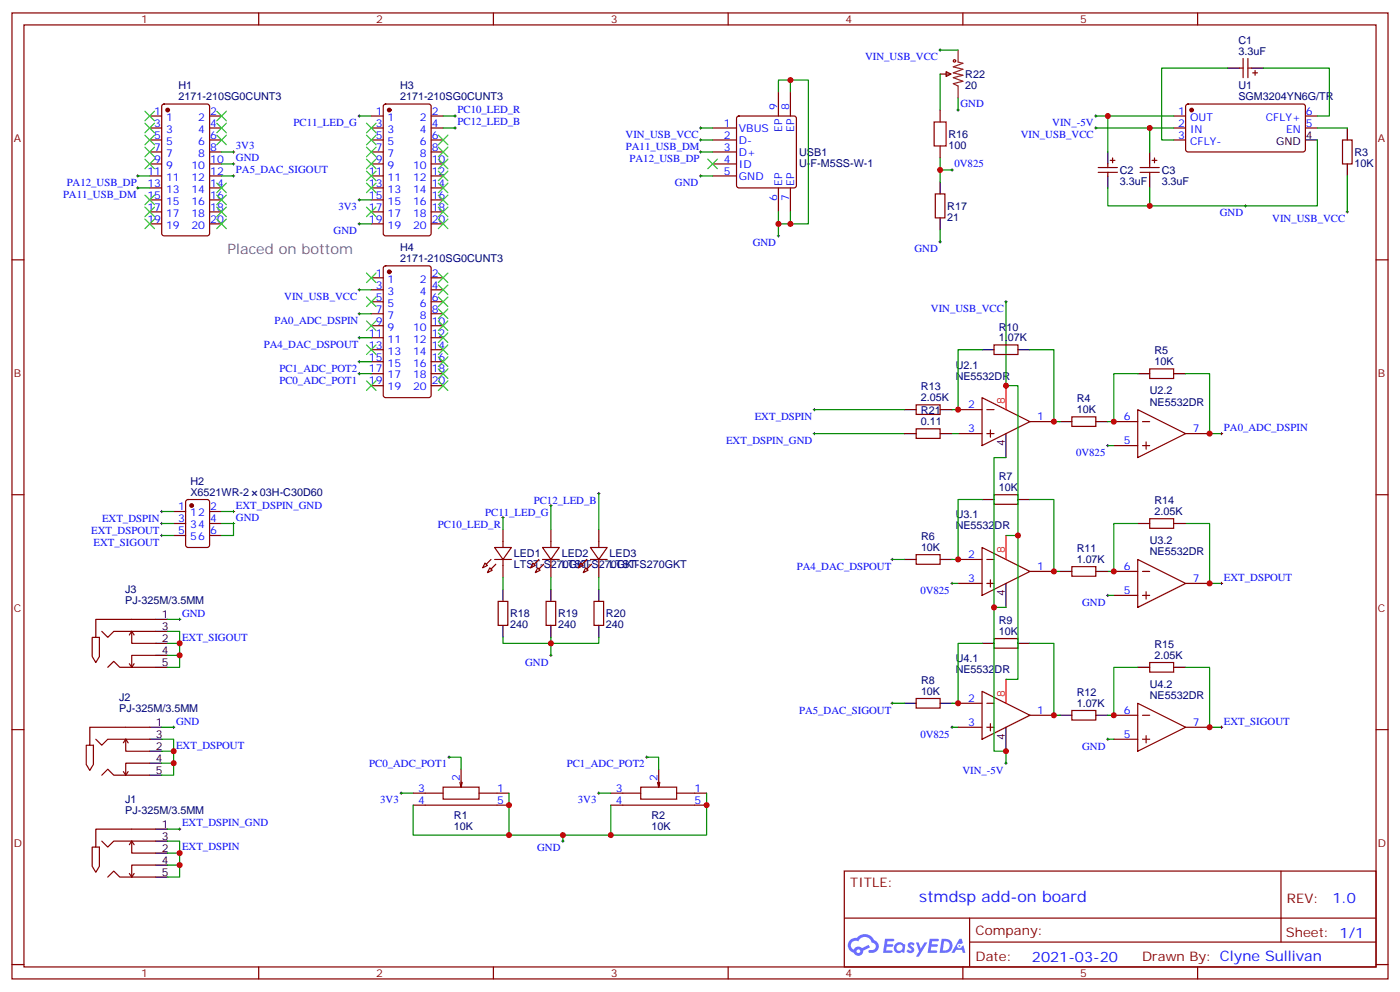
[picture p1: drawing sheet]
<svg xmlns="http://www.w3.org/2000/svg" width="412mm" height="292mm" viewBox="0 0 412 292" stroke-linecap="round" stroke-linejoin="round" font-family="sans-serif">
<g fill="none" stroke="#870000" stroke-width=".35">
<path d="M3.5 3.8h405.4v284.3h-405.4zM7.1 7.3h398.2v277.3h-398.2zM76.2 3.8v3.5M145.3 3.8v3.5M214.5 3.8v3.5M283.6 3.8v3.5M352.8 3.8v3.5M3.5 76.5h3.6M405.3 76.5h3.6M3.5 145.6h3.6M405.3 145.6h3.6M3.5 214.8h3.6"/>
<path d="M405.3 214.8h3.6M248.7 256.4h156.6v28.2h-156.6zM377.3 256.4v20.9M248.7 270.2h156.5M285.6 277.3h119.6M285.6 270.2v14.2M3.5 283.9h3.6M76.2 284.6v3.5M145.3 284.6v3.5M214.5 284.6v3.5M283.6 284.6v3.5M352.8 284.6v3.5"/>
<path d="M405.3 283.9h3.6"/>
</g>
<g fill="#5487ff">
<path d="M267.7 277.6a1.22 1.22 0 0 1 1.7 .2l-.4 .6a.47 .47 0 0 0-.3-.4 .47 .47 0 0 0-.5 .2l.1 .2a1.14 1.14 0 0 1 .8 1.8 1.14 1.14 0 0 1-1.9 0l-.2-.2 .5-.6 .7 .5a.29 .29 0 0 0 .3-.3 .29 .29 0 0 0-.2-.3 1.04 1.04 0 0 1-.6-1.7z"/>
<path d="M260.7 276.3h2.4l.3 .2-.2 .5-1.8 .1-.1 .8h1.5l.3 .4-.3 .4h-1.6l-.2 1.1h1.7l.2 .3-.2 .3-2.6 .1z"/>
<path d="M273.8 276.3h2.4l.3 .2-.1 .5-1.8 .1-.2 .8h1.6l.3 .4-.4 .4h-1.6l-.1 1.1h1.7l.2 .3-.2 .3-2.6 .1z"/>
<path d="M282.6 276.3h.7l.3 1.3-.6 .3a.69 .69 0 0 0-1 .3 .69 .69 0 0 0 .4 .9 .69 .69 0 0 0 .9-.6l.5-.2 .6 2.2h-.8l-.2-.9h-1.8l-.5 .9h-.8z"/>
<path d="M269.8 277.4h.8l.6 1.8 1.1-1.8h.9l-2.6 4.2h-.8l.9-1.5z"/>
<path d="M277.4 276.3l-.6 4.2h1.3a2.11 2.11 0 0 0 2.5-2.1 2.11 2.11 0 0 0-2.5-2.1zM278.1 277.1a1.39 1.39 0 0 1 1.7 1.4 1.39 1.39 0 0 1-1.8 1.3h-.3z"/>
<path d="M263.7 277.9a1.54 1.54 0 0 0-.1 2.2 1.54 1.54 0 0 0 2.2 .1l.6 .3 .3-2.3-.2-.3h-.4a1.49 1.49 0 0 0-2.4 0zM264 278.9a.94 .94 0 0 1 1.8 0 .94 .94 0 0 1-1.8 0z"/>
<path d="M250.4 276.7a2.18 2.18 0 0 0 1.1 3.7 1.44 1.44 0 0 0 1.6 .9 1.44 1.44 0 0 0 1.2-1.4l2-1.1-.5-.7-1.9 1a1.47 1.47 0 0 0-2.4 .4 1.39 1.39 0 0 1-.7-1.9 1.39 1.39 0 0 1 2-.5 2.12 2.12 0 0 1 2.2-1.3 2.12 2.12 0 0 1 1.9 1.7 1.14 1.14 0 0 1 1.1 1.4 1.14 1.14 0 0 1-1.7 .7 .43 .43 0 0 0-.5 .4 .43 .43 0 0 0 .4 .5 1.98 1.98 0 0 0 2.5-1.2 1.98 1.98 0 0 0-1.2-2.6 3.1 3.1 0 0 0-5.3-.6l-.9 .1zM252.3 280a.55 .55 0 0 1 1.1 0 .55 .55 0 0 1-1.1 0z"/>
<circle cx="282.6" cy="278.4" r=".26"/>
</g>
<g fill="none" stroke="#870000" stroke-width=".35">
<path d="M366.2 17.2v5.7M367.6 17.2v5.7M44.1 34.1h3.5M44.1 37.7h3.5M47.9 30.8l.4-.2h12.7l.7 .5v37.6l-.4 .7h-13l-.6-.4-.1-37.7zM61.7 34.1h3.6M61.7 37.7h3.6M109.4 34.1h3.5M109.4 37.7h3.5M113.1 30.8l.5-.2h12.7l.6 .5 .1 37.6-.5 .7h-12.9l-.7-.4v-37.7zM127 34.1h3.5M127 37.7h3.5"/>
<path d="M209.9 37.7h7.1M217.2 34.4l.5-.3h16.2l.5 .3 .2 .5v19.7l-.2 .5-.5 .2h-16.2l-.5-.2-.2-.5v-19.7zM229.3 27.1v7M232.8 27.1v7M276.9 32.4v3.5M276.9 21.8h3.2M278.7 21.1l1.4 .7-1.4 .7zM345.7 34.1h3.5M345.7 37.7h3.5M349.5 30.8l.5-.2 34.1 .1 .4 .6v13l-.7 .4h-34.1l-.5-.7v-12.7zM365.1 20h1.1M367.6 20h1.1"/>
<path d="M369 21.4h1.4M369.7 20.7v1.5M384.5 34.1h3.6M384.5 37.7h3.6M44.1 41.2h3.5M44.1 51.8h3.5M44.1 48.3h3.5M44.1 44.7h3.5M44.1 58.8h3.5M44.1 55.3h3.5M61.7 41.2h3.6M61.7 51.8h3.6"/>
<path d="M61.7 48.3h3.6M61.7 44.7h3.6M61.7 58.8h3.6M61.7 55.3h3.6M109.4 41.2h3.5M109.4 51.8h3.5M109.4 48.3h3.5M109.4 44.7h3.5M109.4 58.8h3.5M109.4 55.3h3.5M127 41.2h3.5M127 51.8h3.5"/>
<path d="M127 48.3h3.5M127 44.7h3.5M127 58.8h3.5M127 55.3h3.5M209.9 41.2h7.1M209.9 51.8h7.1M209.9 48.3h7.1M209.9 44.7h7.1M229.3 55.3v7.1M232.8 55.3v7.1M275.5 57.1h2.8v7h-2.8zM276.9 43v3.5"/>
<path d="M323.5 49.3h5.6M323.5 50.7h5.6M326.3 48.3v1M326.3 50.7v1.1M327 47.2h1.4M327.7 46.5v1.4M335.8 49.3h5.7M335.8 50.7h5.7M338.7 48.3v1M338.7 50.7v1.1M339.4 47.2h1.4M340.1 46.5v1.4"/>
<path d="M345.7 41.2h3.5M395.5 41.2h2.8v7.1h-2.8zM44.1 65.9h3.5M44.1 62.4h3.5M61.7 65.9h3.6M61.7 62.4h3.6M109.4 65.9h3.5M109.4 62.4h3.5M113.1 78.5l.5-.3h12.7l.6 .5 .1 37.6-.5 .7-12.9 .1-.7-.5v-37.6zM127 65.9h3.5M127 62.4h3.5M109.4 81.8h3.5"/>
<path d="M109.4 85.3h3.5M109.4 88.8h3.5M109.4 92.4h3.5M109.4 95.9h3.5M109.4 99.4h3.5M127 81.8h3.5M127 85.3h3.5M127 88.8h3.5M127 92.4h3.5M127 95.9h3.5M127 99.4h3.5M109.4 113.5h3.5"/>
<path d="M109.4 110h3.5M109.4 106.5h3.5M109.4 102.9h3.5M127 113.5h3.5M127 110h3.5M127 106.5h3.5M127 102.9h3.5M269.9 119.2h7v2.8h-7zM289.3 117.1l14.1 7-14.1 7.1zM292.8 101.5h7.1v2.9h-7.1zM338.7 108.6h7v2.8h-7zM269.9 126.2h7v2.8h-7z"/>
<path d="M282.2 120.6h7.1M282.2 127.6h7.1M290.7 120.6h2.1M290.7 127.6h2.1M291.7 126.6v2.1M303.4 124.1h7M315.7 122.7h7.1v2.8h-7.1zM328.1 124.1h7M328.1 131.2h7M335.1 120.6l14.1 7-14.1 7.1zM336.5 124.1h2.2M336.5 131.2h2.2"/>
<path d="M337.6 130.1v2.1M349.2 127.6h7.1M51.2 150.6h3.5M51.2 157.6h3.5M51.2 154.1h3.5M54.9 147.2l.5-.2h5.6l.7 .5v12.9l-.4 .7h-5.9l-.7-.4v-13zM61.7 150.6h3.6M61.7 157.6h3.6M61.7 154.1h3.6M148.2 155.9v5.2M162.3 155.9v5.2M176.4 155.9v5.2"/>
<path d="M292.8 145.6h7.1v2.8h-7.1zM338.7 152.7h7v2.8h-7zM142.9 165.7l.7 .7-1.4 .7zM144.3 167.1l.7 .8-1.4 .7zM145.7 161.1h4.9l-2.4 3.6zM145.7 164.7h4.9M146.8 177h2.8v7.1h-2.8zM148.2 164.7v5.3M157 165.7l.7 .7-1.4 .7zM158.4 167.1l.7 .8-1.4 .7zM159.8 161.1h4.9l-2.4 3.6zM159.8 164.7h4.9"/>
<path d="M160.9 177h2.8v7.1h-2.8zM162.3 164.7v5.3M171.1 165.7l.7 .7-1.4 .7zM172.5 167.1l.7 .8-1.4 .7zM173.9 161.1h5l-2.5 3.6zM173.9 164.7h5M175 177h2.8v7.1h-2.8zM176.4 164.7v5.3M269.9 163.3h7v2.8h-7zM282.2 164.7h7.1M282.2 171.7h7.1M289.3 161.1l14.1 7.1-14.1 7.1z"/>
<path d="M290.7 164.7h2.1M290.7 171.7h2.1M291.7 170.7v2.1M303.4 168.2h7M315.7 166.8h7.1v2.8h-7.1zM328.1 168.2h7M328.1 175.3h7M335.1 164.7l14.1 7-14.1 7.1zM336.5 168.2h2.2M336.5 175.3h2.2M337.6 174.2v2.1M349.2 171.7h7.1"/>
<path d="M30 185.8l1.7 1.8 1.8-1.8h12.4M31.7 196.4l1.8-1.7 1.8 1.7h10.6M38.1 195.4l.7 1M38.8 185.8v3.6h7.1M38.8 185.8l-.7 1.1M38.8 185.8l.7 1.1M39.5 195.4l-.7 1M45.9 192.9h-7.1v3.5M45.9 182.3h-17.7v5.3h-1v5.7l1 1.7 1.1-1.7v-5.7h-1.1M292.8 188h7.1v2.8h-7.1zM338.7 195h7v2.8h-7zM28.2 217.6l1.8 1.8 1.7-1.8h12.4"/>
<path d="M37 217.6v3.5h7.1M37 217.6l-.7 1.1M37 217.6l.7 1.1M44.1 214.1h-17.6v5.3h-1.1v5.6l1.1 1.8 1-1.8v-5.6h-1M269.9 205.6h7v2.8h-7zM282.2 207h7.1M282.2 214.1h7.1M289.3 203.5l14.1 7-14.1 7.1zM290.7 207h2.1M290.7 214.1h2.1M291.7 213v2.1M303.4 210.5h7"/>
<path d="M315.7 209.1h7.1v2.8h-7.1zM328.1 210.5h7M328.1 217.6h7M335.1 207l14.1 7.1-14.1 7zM336.5 210.5h2.2M336.5 217.6h2.2M337.6 216.5v2.2M349.2 214.1h7.1M30 228.2l1.7-1.8 1.8 1.8h10.6M36.3 227.1l.7 1.1M37.7 227.1l-.7 1.1M44.1 224.6h-7.1v3.6"/>
<path d="M121.7 233.5h8.8M121.7 237h28.2M130.5 231.7h10.6v3.5h-10.6zM135.5 230.3l.3 1.4M135.8 226.4v5.3l.4-1.4M141.1 233.5h8.8M179.9 233.5h8.8M179.9 237h28.2M188.7 231.7h10.6v3.5h-10.6zM193.7 230.3l.3 1.4M194 226.4v5.3l.4-1.4M199.3 233.5h8.8"/>
<path d="M30 247.6l1.7 1.7 1.8-1.7h12.4M31.7 258.2l1.8-1.8 1.8 1.8h10.6M38.1 257.1l.7 1.1M38.8 247.6v3.5h7.1M38.8 247.6l-.7 1M38.8 247.6l.7 1M39.5 257.1l-.7 1.1M45.9 254.6h-7.1v3.6M45.9 244.1h-17.7v5.2h-1v5.7l1 1.8 1.1-1.8v-5.7h-1.1"/>
</g>
<g fill="#870000" stroke="#870000" stroke-width=".35">
<path d="M146 166.1l-1.4 1.4z"/>
<path d="M144.6 164.7l-1.4 1.4z"/>
<path d="M158.7 167.5l1.5-1.4z"/>
<path d="M158.7 164.7l-1.4 1.4z"/>
<path d="M172.9 167.5l1.4-1.4z"/>
<path d="M172.9 164.7l-1.5 1.4z"/>
<circle cx="351" cy="32.4" r=".53"/>
<circle cx="49.4" cy="32.4" r=".53"/>
<circle cx="114.7" cy="32.4" r=".53"/>
<circle cx="114.7" cy="80" r=".53"/>
<circle cx="56.4" cy="148.8" r=".53"/>
</g>
<g fill="none" stroke="#000" stroke-width=".35">
<path d="M361.6 20h3.5M368.7 20h3.5M396.9 37.7v3.5M276.9 53.6v3.5M326.3 44.7v3.6M326.3 51.8v3.5M338.7 44.7v3.6M338.7 51.8v3.5M384.5 41.2h3.6M396.9 48.3v3.5M276.9 64.1v3.6M289.3 102.9h3.5"/>
<path d="M299.9 102.9h3.5M335.1 110h3.6M345.7 110h3.5M266.3 120.6h3.6M266.3 127.6h3.6M276.9 120.6h3.6M276.9 127.6h3.6M296.3 127.6v7.1M312.2 124.1h3.5M322.8 124.1h3.5M289.3 147h3.5M299.9 147h3.5"/>
<path d="M335.1 154.1h3.6M345.7 154.1h3.5M148.2 173.5v3.5M162.3 173.5v3.5M176.4 173.5v3.5M266.3 164.7h3.6M276.9 164.7h3.6M296.3 171.7v7.1M312.2 168.2h3.5M322.8 168.2h3.5M45.9 189.4h3.5M45.9 196.4h3.5"/>
<path d="M45.9 182.3h3.5M45.9 185.8h3.5M45.9 192.9h3.5M148.2 184.1v3.5M162.3 184.1v3.5M176.4 184.1v3.5M289.3 189.4h3.5M299.9 189.4h3.5M335.1 196.4h3.6M345.7 196.4h3.5M44.1 214.1h3.5M44.1 217.6h3.5"/>
<path d="M266.3 207h3.6M276.9 207h3.6M296.3 214.1v7M312.2 210.5h3.5M322.8 210.5h3.5M44.1 221.1h3.5M44.1 224.6h3.5M44.1 228.2h3.5M45.9 244.1h3.5M45.9 251.1h3.5M45.9 247.6h3.5M45.9 254.6h3.5"/>
<path d="M45.9 258.2h3.5"/>
</g>
<path d="M296.3 113.5v7.1M296.3 157.6v7.1M296.3 200v7" fill="none" stroke="#f00" stroke-width=".35"/>
<g fill="none" stroke="#000" stroke-width=".29">
<path d="M276.6 14.7h.7M276.9 14.4v.7M105.5 34.1h.7M105.8 33.8v.7M133.7 34.1h.7M133.7 37.7h.7M134.1 33.8v.7M134.1 37.3v.7M206 37.7h.7M206.4 37.3v.7M281.9 32.4h.7M282.2 32v.7"/>
<path d="M322.4 34.1h.7M322.4 37.7h.7M322.8 33.8v.7M322.8 37.3v.7M40.2 51.8h.7M40.2 55.3h.7M40.6 51.4v.7M40.6 55v.7M68.4 51.8h.7M68.4 44.7h.7M68.4 48.3h.7M68.8 44.4v.7"/>
<path d="M68.8 47.9v.7M68.8 51.4v.7M105.5 58.8h.7M105.8 58.5v.7M206 51.8h.7M206 44.7h.7M206 41.2h.7M206.4 40.9v.7M206.4 44.4v.7M206.4 51.4v.7M280.1 50h.7M280.5 49.7v.7"/>
<path d="M105.5 65.9h.7M105.8 65.5v.8M229 69.4h.7M229.3 69.1v.7M276.6 71.2h.7M276.9 70.8v.7M366.5 60.6h.7M366.9 60.3v.7M396.5 62.4h.7M396.9 62v.7M105.5 99.4h.7M105.5 92.4h.7"/>
<path d="M105.5 85.3h.7M105.8 84.9v.8M105.8 92v.7M105.8 99.1v.7M296 88.8h.7M296.3 88.5v.7M105.5 110h.7M105.5 106.5h.7M105.8 106.1v.7M105.8 109.6v.7M239.5 127.6h.7M239.5 120.6h.7"/>
<path d="M239.9 120.2v.7M239.9 127.3v.7M326 131.2h.7M326.3 130.8v.7M359.5 127.6h.7M359.8 127.3v.7M47.3 154.1h.7M47.3 150.6h.7M47.3 157.6h.7M47.6 150.2v.7M47.6 153.7v.7M47.6 157.3v.7"/>
<path d="M68.4 154.1h.7M68.4 150.6h.7M68.8 150.2v.7M68.8 153.7v.7M147.8 152.3h.7M148.2 152v.7M161.9 148.8h.7M162.3 148.4v.8M176 145.3h.7M176.4 144.9v.7M262.5 164.7h.7M262.8 164.3v.7"/>
<path d="M280.1 171.7h.7M280.5 171.4v.7M326 175.3h.7M326.3 174.9v.7M359.5 171.7h.7M359.8 171.4v.7M52.6 182.3h.7M52.6 189.4h.7M52.9 182v.7M52.9 189v.7M161.9 192.9h.7M162.3 192.5v.8"/>
<path d="M50.8 214.1h.7M51.2 213.7v.7M262.5 207h.7M262.8 206.7v.7M280.1 214.1h.7M280.5 213.7v.7M326 217.6h.7M326.3 217.2v.7M359.5 214.1h.7M359.8 213.7v.7M50.8 221.1h.7M51.2 220.8v.7"/>
<path d="M117.8 233.5h.7M118.2 233.1v.7M131.9 222.9h.7M132.3 222.5v.7M176 233.5h.7M176.4 233.1v.7M190.1 222.9h.8M190.5 222.5v.7M296 224.6h.7M296.3 224.3v.7M52.6 244.1h.7M52.6 251.1h.7"/>
<path d="M52.9 243.7v.7M52.9 250.8v.7M165.5 247.6h.7M165.8 247.2v.7"/>
</g>
<g fill="none" stroke="#008700" stroke-width=".35">
<path d="M276.9 14.7h5.3M105.8 34.1h3.6M130.5 37.7h3.6M130.5 34.1h3.6M206.4 37.7h3.5M232.8 27.1v-3.5h5.3v42.3h-5.3M232.8 23.6h-3.5v3.5M276.9 21.8v10.6M282.2 28.9v3.5M322.8 37.7h15.9M322.8 34.1h3.5M345.7 34.1h-19.4v10.6"/>
<path d="M345.7 37.7h-7v7M361.6 20h-19.4v21.2h3.5M372.2 20h19.4v14.1h-3.5M388.1 37.7h8.8M40.6 51.8h3.5M40.6 55.3h3.5M65.3 51.8h3.5M65.3 44.7h3.5M65.3 48.3h3.5M105.8 58.8h3.6M206.4 41.2h3.5M206.4 51.8h3.5"/>
<path d="M206.4 44.7h3.5M276.9 50h3.6M276.9 46.5v7.1M326.3 55.3v5.3h12.4M388.1 41.2v19.4h-49.4v-5.3M396.9 51.8v10.6M105.8 65.9h3.6M229.3 62.4v7M232.8 62.4v3.5h-3.5M276.9 67.7v3.5M105.8 85.3h3.6M105.8 92.4h3.6"/>
<path d="M105.8 99.4h3.6M296.3 88.8v24.7h3.6v44.1h-3.6M105.8 106.5h3.6M105.8 110h3.6M289.3 102.9h-7.1v17.7h-1.7M303.4 102.9h7v21.2h1.8M335.1 110h-7v14.1h-1.8M349.2 110h7.1v17.6h3.5M239.9 120.6h26.4M239.9 127.6h26.4M280.5 127.6h1.7M296.3 134.7h-3.5v44.1"/>
<path d="M326.3 131.2h1.8M47.6 150.6h3.6M47.6 154.1h3.6M47.6 157.6h3.6M65.3 154.1h3.5v3.5h-3.5M65.3 150.6h3.5M148.2 152.3v3.6M162.3 148.8v7.1M176.4 145.3v10.6M289.3 147h-7.1v17.7h-1.7M299.9 157.6v42.4h-3.6M303.4 147h7v21.2h1.8"/>
<path d="M335.1 154.1h-7v14.1h-1.8M349.2 154.1h7.1v17.6h3.5M148.2 170v3.5M162.3 170v3.5M176.4 170v3.5M262.8 164.7h3.5M280.5 171.7h1.7M296.3 178.8h-3.5v42.3h3.5v3.5M326.3 175.3h1.8M49.4 185.8h3.5v3.6h-3.5M49.4 182.3h3.5M49.4 192.9h3.5"/>
<path d="M52.9 189.4v7h-3.5M148.2 187.6v1.8h28.2v-1.8M162.3 187.6v5.3M289.3 189.4h-7.1v17.6h-1.7M303.4 189.4h7v21.1h1.8M335.1 196.4h-7v14.1h-1.8M349.2 196.4h7.1v17.7h3.5M47.6 217.6h3.6v3.5h-3.6M47.6 214.1h3.6M262.8 207h3.5M280.5 214.1h1.7M326.3 217.6h1.8"/>
<path d="M51.2 221.1v3.5h-3.6M51.2 224.6v3.6h-3.6M118.2 233.5h3.5M121.7 237v8.8h44.1v1.8M132.3 222.9h3.5v3.5M149.9 233.5v12.3M176.4 233.5h3.5M179.9 237v8.8M190.5 222.9h3.5v3.5M208.1 233.5v12.3h-42.3M49.4 247.6h3.5v3.5h-3.5M49.4 244.1h3.5"/>
<path d="M52.9 251.1v3.5h-3.5M52.9 254.6v3.6h-3.5"/>
</g>
<g fill="none" stroke="#3c3" stroke-width=".35">
<path d="M42.7 32.7l2.8 2.9M42.7 36.3l2.8 2.8M42.7 39.8l2.8 2.8M45.5 32.7l-2.8 2.9M45.5 36.3l-2.8 2.8M45.5 39.8l-2.8 2.8M63.9 32.7l2.8 2.9M63.9 36.3l2.8 2.8M63.9 39.8l2.8 2.8M66.7 32.7l-2.8 2.9M66.7 36.3l-2.8 2.8M66.7 39.8l-2.8 2.8"/>
<path d="M107.9 36.3l2.9 2.8M107.9 39.8l2.9 2.8M110.8 39.8l-2.9 2.8M110.8 36.3l-2.9 2.8M129.1 39.8l2.8 2.8M131.9 39.8l-2.8 2.8M42.7 43.3l2.8 2.8M42.7 46.8l2.8 2.9M42.7 57.4l2.8 2.9M45.5 43.3l-2.8 2.8M45.5 46.8l-2.8 2.9M45.5 57.4l-2.8 2.9"/>
<path d="M63.9 53.9l2.8 2.8M63.9 57.4l2.8 2.9M66.7 53.9l-2.8 2.8M66.7 57.4l-2.8 2.9M107.9 43.3l2.9 2.8M107.9 53.9l2.9 2.8M107.9 50.4l2.9 2.8M107.9 46.8l2.9 2.9M110.8 53.9l-2.9 2.8M110.8 50.4l-2.9 2.8M110.8 46.8l-2.9 2.9M110.8 43.3l-2.9 2.8"/>
<path d="M129.1 43.3l2.8 2.8M129.1 46.8l2.8 2.9M129.1 50.4l2.8 2.8M129.1 53.9l2.8 2.8M129.1 57.4l2.8 2.9M131.9 43.3l-2.8 2.8M131.9 46.8l-2.8 2.9M131.9 50.4l-2.8 2.8M131.9 53.9l-2.8 2.8M131.9 57.4l-2.8 2.9M208.5 46.8l2.8 2.9M211.3 46.8l-2.8 2.9"/>
<path d="M42.7 64.5l2.8 2.8M42.7 61l2.8 2.8M45.5 61l-2.8 2.8M45.5 64.5l-2.8 2.8M63.9 61l2.8 2.8M63.9 64.5l2.8 2.8M66.7 61l-2.8 2.8M66.7 64.5l-2.8 2.8M107.9 61l2.9 2.8M110.8 61l-2.9 2.8M129.1 61l2.8 2.8M129.1 64.5l2.8 2.8"/>
<path d="M131.9 61l-2.8 2.8M131.9 64.5l-2.8 2.8M107.9 87.4l2.9 2.8M107.9 80.4l2.9 2.8M107.9 94.5l2.9 2.8M110.8 80.4l-2.9 2.8M110.8 87.4l-2.9 2.8M110.8 94.5l-2.9 2.8M129.1 98l2.8 2.8M129.1 94.5l2.8 2.8M129.1 90.9l2.8 2.9M129.1 87.4l2.8 2.8"/>
<path d="M129.1 83.9l2.8 2.8M129.1 80.4l2.8 2.8M131.9 98l-2.8 2.8M131.9 94.5l-2.8 2.8M131.9 90.9l-2.8 2.9M131.9 87.4l-2.8 2.8M131.9 83.9l-2.8 2.8M131.9 80.4l-2.8 2.8M107.9 112.1l2.9 2.8M107.9 101.5l2.9 2.9M110.8 112.1l-2.9 2.8M110.8 101.5l-2.9 2.9"/>
<path d="M129.1 112.1l2.8 2.8M129.1 108.6l2.8 2.8M129.1 105.1l2.8 2.8M129.1 101.5l2.8 2.9M131.9 112.1l-2.8 2.8M131.9 108.6l-2.8 2.8M131.9 105.1l-2.8 2.8M131.9 101.5l-2.8 2.9"/>
</g>
<g fill="none" stroke="#a10000" stroke-width=".35">
<path d="M275.2 35.9h3.5v7.1h-3.5z"/>
<circle cx="281.2" cy="17.9" r=".35"/>
</g>
<path d="M282.2 14.7v3.6l1.4 .3-2.8 1.1 2.8 .7-2.8 1 2.8 .8-2.8 .7 2.8 1-2.8 .7 1.4 .7v3.6" fill="none" stroke="#8c2424" stroke-width=".35"/>
<g fill="#c00">
<circle cx="229.3" cy="65.9" r=".88"/>
<circle cx="232.8" cy="23.6" r=".88"/>
<circle cx="338.7" cy="37.7" r=".88"/>
<circle cx="326.3" cy="34.1" r=".88"/>
<circle cx="338.7" cy="60.6" r=".88"/>
<circle cx="165.8" cy="245.8" r=".88"/>
<circle cx="179.9" cy="245.8" r=".88"/>
<circle cx="149.9" cy="245.8" r=".88"/>
<circle cx="149.9" cy="237" r=".88"/>
<circle cx="208.1" cy="237" r=".88"/>
<circle cx="296.3" cy="113.5" r=".88"/>
<circle cx="299.9" cy="157.6" r=".88"/>
<circle cx="296.3" cy="221.1" r=".88"/>
<circle cx="292.8" cy="178.8" r=".88"/>
<circle cx="282.2" cy="120.6" r=".88"/>
<circle cx="310.4" cy="124.1" r=".88"/>
<circle cx="328.1" cy="124.1" r=".88"/>
<circle cx="282.2" cy="164.7" r=".88"/>
<circle cx="310.4" cy="168.2" r=".88"/>
<circle cx="328.1" cy="168.2" r=".88"/>
<circle cx="282.2" cy="207" r=".88"/>
<circle cx="310.4" cy="210.5" r=".88"/>
<circle cx="328.1" cy="210.5" r=".88"/>
<circle cx="356.3" cy="127.6" r=".88"/>
<circle cx="356.3" cy="171.7" r=".88"/>
<circle cx="356.3" cy="214.1" r=".88"/>
<circle cx="162.3" cy="189.4" r=".88"/>
<circle cx="232.8" cy="65.9" r=".88"/>
<circle cx="52.9" cy="189.4" r=".88"/>
<circle cx="52.9" cy="192.9" r=".88"/>
<circle cx="51.2" cy="221.1" r=".88"/>
<circle cx="51.2" cy="224.6" r=".88"/>
<circle cx="52.9" cy="251.1" r=".88"/>
<circle cx="52.9" cy="254.6" r=".88"/>
<circle cx="276.9" cy="50" r=".88"/>
</g>
<text font-size="4.6" fill="#00f" x="270.8" y="265.4">stmdsp add-on board</text>
<text font-size="4.2" fill="#666" x="67" y="74.7">Placed on bottom</text>
<g font-size="4.2" fill="#00f">
<text x="392.5" y="265.7">1.0</text>
<text x="304" y="283">2021-03-20</text>
</g>
<g font-size="3.9" fill="#800">
<text x="250.5" y="261">TITLE:</text>
<text x="379.1" y="265.7">REV:</text>
<text x="287.4" y="275.2">Company:</text>
<text x="378.7" y="275.8">Sheet: 1/1</text>
<text x="287.4" y="282.9">Date:</text>
<text x="336.4" y="282.9">Drawn By: Clyne Sullivan</text>
</g>
<g font-size="3.2" fill="#800">
<text x="41.6" y="6.8">1</text>
<text x="110.8" y="6.8">2</text>
<text x="179.9" y="6.8">3</text>
<text x="249.1" y="6.8">4</text>
<text x="318.2" y="6.8">5</text>
<text x="4.1" y="41.9">A</text>
<text x="405.9" y="41.9">A</text>
<text x="4.1" y="111.1">B</text>
<text x="405.9" y="111.1">B</text>
<text x="4.1" y="180.2">C</text>
<text x="405.9" y="180.2">C</text>
<text x="4.1" y="249.3">D</text>
<text x="405.9" y="249.3">D</text>
<text x="41.6" y="287.6">1</text>
<text x="110.8" y="287.6">2</text>
<text x="179.9" y="287.6">3</text>
<text x="249.1" y="287.6">4</text>
<text x="318.2" y="287.6">5</text>
</g>
<g font-size="3.2" fill="#00f">
<text x="254.8" y="17.7">VIN_USB_VCC</text>
<text x="45.4" y="33.8">1</text>
<text x="48.9" y="35.6">1</text>
<text x="58.4" y="35.6">2</text>
<text x="61.9" y="33.8">2</text>
<text x="110.7" y="33.8">1</text>
<text x="114.2" y="35.6">1</text>
<text x="123.7" y="35.6">2</text>
<text x="127.2" y="33.8">2</text>
<text x="134.8" y="33.3">PC10_LED_R</text>
<text x="229" y="32.4" transform="rotate(-90 229 32.4)">9</text>
<text x="232.5" y="32.4" transform="rotate(-90 232.5 32.4)">8</text>
<text x="282.9" y="31.6">GND</text>
<text x="347.1" y="33.8">1</text>
<text x="350.6" y="35.6">OUT</text>
<text x="372.9" y="35.6">CFLY+</text>
<text x="384.7" y="33.8">6</text>
<text x="45.4" y="37.3">3</text>
<text x="45.4" y="40.9">5</text>
<text x="48.9" y="39.1">3</text>
<text x="58.4" y="39.1">4</text>
<text x="61.9" y="40.9">6</text>
<text x="61.9" y="37.3">4</text>
<text x="86.5" y="37.1">PC11_LED_G</text>
<text x="110.7" y="37.3">3</text>
<text x="110.7" y="40.9">5</text>
<text x="114.2" y="39.1">3</text>
<text x="123.7" y="39.1">4</text>
<text x="127.2" y="40.9">6</text>
<text x="127.2" y="37.3">4</text>
<text x="134.8" y="36.8">PC12_LED_B</text>
<text x="184.3" y="40.7">VIN_USB_VCC</text>
<text x="213.2" y="40.9">2</text>
<text x="213.2" y="37.3">1</text>
<text x="217.7" y="38.7">VBUS</text>
<text x="230.4" y="38.8" transform="rotate(-90 230.4 38.8)">EP</text>
<text x="233.9" y="38.8" transform="rotate(-90 233.9 38.8)">EP</text>
<text x="300.7" y="40.7">VIN_USB_VCC</text>
<text x="310" y="37.1">VIN_-5V</text>
<text x="347.1" y="37.3">2</text>
<text x="347.1" y="40.9">3</text>
<text x="350.6" y="39.1">IN</text>
<text x="378.8" y="39.1">EN</text>
<text x="384.7" y="37.3">5</text>
<text x="45.4" y="44.4">7</text>
<text x="45.4" y="47.9">9</text>
<text x="48.9" y="42.6">5</text>
<text x="48.9" y="46.1">7</text>
<text x="58.4" y="46.1">8</text>
<text x="58.4" y="42.6">6</text>
<text x="61.9" y="47.9">10</text>
<text x="61.9" y="44.4">8</text>
<text x="69.5" y="43.9">3V3</text>
<text x="69.5" y="47.4">GND</text>
<text x="110.7" y="44.4">7</text>
<text x="110.7" y="47.9">9</text>
<text x="114.2" y="42.6">5</text>
<text x="114.2" y="46.1">7</text>
<text x="123.7" y="46.1">8</text>
<text x="123.7" y="42.6">6</text>
<text x="127.2" y="47.9">10</text>
<text x="127.2" y="44.4">8</text>
<text x="184.4" y="44.2">PA11_USB_DM</text>
<text x="185.4" y="47.7">PA12_USB_DP</text>
<text x="213.2" y="47.9">4</text>
<text x="213.2" y="44.4">3</text>
<text x="217.7" y="45.8">D+</text>
<text x="217.7" y="42.3">D-</text>
<text x="350.6" y="42.6">CFLY-</text>
<text x="43.4" y="51.4">11</text>
<text x="48.9" y="49.7">9</text>
<text x="48.9" y="53.2">11</text>
<text x="56.4" y="53.2">12</text>
<text x="56.4" y="49.7">10</text>
<text x="61.9" y="51.4">12</text>
<text x="69.5" y="50.9">PA5_DAC_SIGOUT</text>
<text x="108.7" y="51.4">11</text>
<text x="114.2" y="49.7">9</text>
<text x="114.2" y="53.2">11</text>
<text x="121.7" y="53.2">12</text>
<text x="121.7" y="49.7">10</text>
<text x="127.2" y="51.4">12</text>
<text x="213.2" y="51.4">5</text>
<text x="217.7" y="52.8">GND</text>
<text x="217.7" y="49.3">ID</text>
<text x="281.2" y="49.2">0V825</text>
<text x="18.6" y="58.3">PA11_USB_DM</text>
<text x="19.6" y="54.8">PA12_USB_DP</text>
<text x="43.4" y="55">13</text>
<text x="43.4" y="58.5">15</text>
<text x="48.9" y="56.7">13</text>
<text x="56.4" y="56.7">14</text>
<text x="61.9" y="58.5">16</text>
<text x="61.9" y="55">14</text>
<text x="108.7" y="55">13</text>
<text x="108.7" y="58.5">15</text>
<text x="114.2" y="56.7">13</text>
<text x="121.7" y="56.7">14</text>
<text x="127.2" y="58.5">16</text>
<text x="127.2" y="55">14</text>
<text x="198.8" y="54.8">GND</text>
<text x="229" y="59.1" transform="rotate(-90 229 59.1)">6</text>
<text x="230.4" y="54.6" transform="rotate(-90 230.4 54.6)">EP</text>
<text x="232.5" y="59.1" transform="rotate(-90 232.5 59.1)">7</text>
<text x="233.9" y="54.6" transform="rotate(-90 233.9 54.6)">EP</text>
<text x="43.4" y="62">17</text>
<text x="43.4" y="65.5">19</text>
<text x="48.9" y="60.3">15</text>
<text x="48.9" y="63.8">17</text>
<text x="56.4" y="63.8">18</text>
<text x="56.4" y="60.3">16</text>
<text x="61.9" y="65.5">20</text>
<text x="61.9" y="62">18</text>
<text x="99.7" y="61.8">3V3</text>
<text x="108.7" y="62">17</text>
<text x="108.7" y="65.5">19</text>
<text x="114.2" y="60.3">15</text>
<text x="114.2" y="63.8">17</text>
<text x="121.7" y="63.8">18</text>
<text x="121.7" y="60.3">16</text>
<text x="127.2" y="65.5">20</text>
<text x="127.2" y="62">18</text>
<text x="359.3" y="63.6">GND</text>
<text x="374.8" y="65.4">VIN_USB_VCC</text>
<text x="48.9" y="67.3">19</text>
<text x="56.4" y="67.3">20</text>
<text x="98.3" y="68.9">GND</text>
<text x="114.2" y="67.3">19</text>
<text x="121.7" y="67.3">20</text>
<text x="221.7" y="72.4">GND</text>
<text x="269.4" y="74.2">GND</text>
<text x="110.7" y="81.4">1</text>
<text x="114.2" y="83.2">1</text>
<text x="123.7" y="83.2">2</text>
<text x="127.2" y="81.4">2</text>
<text x="83.7" y="88.3">VIN_USB_VCC</text>
<text x="110.7" y="84.9">3</text>
<text x="110.7" y="88.5">5</text>
<text x="114.2" y="86.7">3</text>
<text x="123.7" y="86.7">4</text>
<text x="127.2" y="88.5">6</text>
<text x="127.2" y="84.9">4</text>
<text x="80.9" y="95.4">PA0_ADC_DSPIN</text>
<text x="110.7" y="92">7</text>
<text x="110.7" y="95.5">9</text>
<text x="114.2" y="90.2">5</text>
<text x="114.2" y="93.8">7</text>
<text x="123.7" y="93.8">8</text>
<text x="123.7" y="90.2">6</text>
<text x="127.2" y="95.5">10</text>
<text x="127.2" y="92">8</text>
<text x="274.2" y="91.9">VIN_USB_VCC</text>
<text x="108.7" y="99.1">11</text>
<text x="114.2" y="97.3">9</text>
<text x="114.2" y="100.8">11</text>
<text x="121.7" y="100.8">12</text>
<text x="121.7" y="97.3">10</text>
<text x="127.2" y="99.1">12</text>
<text x="77.7" y="102.4">PA4_DAC_DSPOUT</text>
<text x="108.7" y="102.6">13</text>
<text x="108.7" y="106.1">15</text>
<text x="114.2" y="104.4">13</text>
<text x="114.2" y="107.9">15</text>
<text x="121.7" y="107.9">16</text>
<text x="121.7" y="104.4">14</text>
<text x="127.2" y="106.1">16</text>
<text x="127.2" y="102.6">14</text>
<text x="82.3" y="113">PC0_ADC_POT1</text>
<text x="82.3" y="109.5">PC1_ADC_POT2</text>
<text x="108.7" y="109.6">17</text>
<text x="108.7" y="113.2">19</text>
<text x="114.2" y="111.4">17</text>
<text x="121.7" y="111.4">18</text>
<text x="127.2" y="113.2">20</text>
<text x="127.2" y="109.6">18</text>
<text x="114.2" y="114.9">19</text>
<text x="121.7" y="114.9">20</text>
<text x="222.3" y="123.6">EXT_DSPIN</text>
<text x="285.1" y="120.2">2</text>
<text x="305.5" y="123.8">1</text>
<text x="331" y="123.8">6</text>
<text x="213.9" y="130.7">EXT_DSPIN_GND</text>
<text x="285.1" y="127.3">3</text>
<text x="331" y="130.8">5</text>
<text x="351.4" y="127.3">7</text>
<text x="360.5" y="126.9">PA0_ADC_DSPIN</text>
<text x="317" y="134.2">0V825</text>
<text x="69.5" y="149.8">EXT_DSPIN_GND</text>
<text x="157.2" y="148.3">PC12_LED_B</text>
<text x="30.1" y="153.6">EXT_DSPIN</text>
<text x="52.5" y="150.2">1</text>
<text x="52.5" y="153.7">3</text>
<text x="56" y="152">12</text>
<text x="56" y="155.5">34</text>
<text x="61.9" y="153.7">4</text>
<text x="61.9" y="150.2">2</text>
<text x="69.5" y="153.2">GND</text>
<text x="129" y="155.3">PC10_LED_R</text>
<text x="142.9" y="151.8">PC11_LED_G</text>
<text x="26.9" y="157.1">EXT_DSPOUT</text>
<text x="27.6" y="160.6">EXT_SIGOUT</text>
<text x="52.5" y="157.3">5</text>
<text x="56" y="159">56</text>
<text x="61.9" y="157.3">6</text>
<text x="234.7" y="167.7">PA4_DAC_DSPOUT</text>
<text x="285.1" y="164.3">2</text>
<text x="305.5" y="167.9">1</text>
<text x="331" y="167.9">6</text>
<text x="285.1" y="171.4">3</text>
<text x="351.4" y="171.4">7</text>
<text x="360.5" y="171">EXT_DSPOUT</text>
<text x="271.1" y="174.8">0V825</text>
<text x="318.8" y="178.3">GND</text>
<text x="331" y="174.9">5</text>
<text x="53.6" y="181.5">GND</text>
<text x="53.6" y="188.6">EXT_SIGOUT</text>
<text x="154.7" y="195.9">GND</text>
<text x="285.1" y="206.7">2</text>
<text x="51.9" y="213.3">GND</text>
<text x="235.4" y="210.1">PA5_DAC_SIGOUT</text>
<text x="285.1" y="213.7">3</text>
<text x="305.5" y="210.2">1</text>
<text x="331" y="210.2">6</text>
<text x="351.4" y="213.7">7</text>
<text x="360.5" y="213.3">EXT_SIGOUT</text>
<text x="51.9" y="220.3">EXT_DSPOUT</text>
<text x="271.1" y="217.1">0V825</text>
<text x="318.8" y="220.6">GND</text>
<text x="331" y="217.2">5</text>
<text x="108.8" y="225.9">PC0_ADC_POT1</text>
<text x="167" y="225.9">PC1_ADC_POT2</text>
<text x="283.5" y="227.7">VIN_-5V</text>
<text x="123.2" y="233.1">3</text>
<text x="135.5" y="229.9" transform="rotate(-90 135.5 229.9)">2</text>
<text x="146.4" y="233.1">1</text>
<text x="181.4" y="233.1">3</text>
<text x="193.7" y="229.9" transform="rotate(-90 193.7 229.9)">2</text>
<text x="204.6" y="233.1">1</text>
<text x="112" y="236.5">3V3</text>
<text x="123.2" y="236.6">4</text>
<text x="146.4" y="236.6">5</text>
<text x="170.2" y="236.5">3V3</text>
<text x="181.4" y="236.6">4</text>
<text x="204.6" y="236.6">5</text>
<text x="53.6" y="243.3">EXT_DSPIN_GND</text>
<text x="53.6" y="250.3">EXT_DSPIN</text>
<text x="158.2" y="250.6">GND</text>
</g>
<g font-size="3.2" fill="#000080">
<text x="364.8" y="16.2">3.3uF</text>
<text x="364.8" y="12.9">C1</text>
<text x="284.3" y="22.9">R22</text>
<text x="52.6" y="29.4">2171-210SG0CUNT3</text>
<text x="52.6" y="26.2">H1</text>
<text x="117.8" y="29.4">2171-210SG0CUNT3</text>
<text x="117.8" y="26.2">H3</text>
<text x="284.3" y="26.2">20</text>
<text x="364.8" y="29.4">SGM3204YN6G/TR</text>
<text x="364.8" y="26.2">U1</text>
<text x="279.4" y="40.6">R16</text>
<text x="235.4" y="46">USB1</text>
<text x="279.4" y="43.8">100</text>
<text x="399" y="45.8">R3</text>
<text x="235.4" y="49.3">U-F-M5SS-W-1</text>
<text x="329.8" y="51.1">C2</text>
<text x="342.2" y="51.1">C3</text>
<text x="399" y="49.1">10K</text>
<text x="329.8" y="54.4">3.3uF</text>
<text x="342.2" y="54.4">3.3uF</text>
<text x="279" y="64.9">21</text>
<text x="279" y="61.8">R17</text>
<text x="117.8" y="77.1">2171-210SG0CUNT3</text>
<text x="117.8" y="73.8">H4</text>
<text x="294.2" y="100.5">1.07K</text>
<text x="294.2" y="97.3">R10</text>
<text x="340.1" y="107.5">10K</text>
<text x="340.1" y="104.3">R5</text>
<text x="281.5" y="111.8">NE5532DR</text>
<text x="281.5" y="108.5">U2.1</text>
<text x="271.3" y="118.1">2.05K</text>
<text x="271.3" y="114.9">R13</text>
<text x="317.2" y="118.4">R4</text>
<text x="338.7" y="119.4">NE5532DR</text>
<text x="338.7" y="116.1">U2.2</text>
<text x="271.3" y="125.2">0.11</text>
<text x="271.3" y="122">R21</text>
<text x="317.2" y="121.6">10K</text>
<text x="56.1" y="142.8">H2</text>
<text x="294.2" y="141.3">R7</text>
<text x="56.1" y="146">X6521WR-2</text>
<text x="76.6" y="146">03H-C30D60</text>
<text x="294.2" y="144.6">10K</text>
<text x="340.1" y="148.4">R14</text>
<text x="281.5" y="155.9">NE5532DR</text>
<text x="281.5" y="152.6">U3.1</text>
<text x="340.1" y="151.6">2.05K</text>
<text x="271.3" y="159">R6</text>
<text x="338.7" y="160.2">U3.2</text>
<text x="151.3" y="167.2">LTST-S270GKT</text>
<text x="151.3" y="164.1">LED1</text>
<text x="165.5" y="167.2">LTST-S270GKT</text>
<text x="165.5" y="164.1">LED2</text>
<text x="179.6" y="167.2">LTST-S270GKT</text>
<text x="179.6" y="164.1">LED3</text>
<text x="271.3" y="162.2">10K</text>
<text x="317.2" y="165.7">1.07K</text>
<text x="317.2" y="162.6">R11</text>
<text x="338.7" y="163.5">NE5532DR</text>
<text x="36.9" y="177.7">PJ-325M/3.5MM</text>
<text x="36.9" y="174.6">J3</text>
<text x="150.3" y="184.9">240</text>
<text x="150.3" y="181.7">R18</text>
<text x="164.4" y="184.9">240</text>
<text x="164.4" y="181.7">R19</text>
<text x="178.5" y="184.9">240</text>
<text x="178.5" y="181.7">R20</text>
<text x="294.2" y="183.7">R9</text>
<text x="294.2" y="186.9">10K</text>
<text x="340.1" y="190.8">R15</text>
<text x="281.5" y="194.9">U4.1</text>
<text x="340.1" y="194">2.05K</text>
<text x="271.3" y="201.3">R8</text>
<text x="281.5" y="198.2">NE5532DR</text>
<text x="338.7" y="202.5">U4.2</text>
<text x="35.1" y="209.5">PJ-325M/3.5MM</text>
<text x="35.1" y="206.3">J2</text>
<text x="271.3" y="204.5">10K</text>
<text x="317.2" y="208.1">1.07K</text>
<text x="317.2" y="204.9">R12</text>
<text x="338.7" y="205.8">NE5532DR</text>
<text x="36.9" y="239.5">PJ-325M/3.5MM</text>
<text x="36.9" y="236.3">J1</text>
<text x="133.7" y="244.3">10K</text>
<text x="133.7" y="241">R1</text>
<text x="191.9" y="244.3">10K</text>
<text x="191.9" y="241">R2</text>
</g>
<g font-size="3.2">
<text x="384.7" y="40.9">4</text>
<text x="375.9" y="42.6">GND</text>
<text x="296" y="131.4" transform="rotate(-90 296 131.4)">4</text>
<text x="296" y="175.5" transform="rotate(-90 296 175.5)">4</text>
<text x="47.6" y="182">1</text>
<text x="47.6" y="185.5">3</text>
<text x="47.6" y="189">2</text>
<text x="47.6" y="192.5">4</text>
<text x="47.6" y="196.1">5</text>
<text x="45.9" y="213.7">1</text>
<text x="45.9" y="220.8">2</text>
<text x="45.9" y="217.2">3</text>
<text x="296" y="217.8" transform="rotate(-90 296 217.8)">4</text>
<text x="45.9" y="224.3">4</text>
<text x="45.9" y="227.8">5</text>
<text x="47.6" y="243.7">1</text>
<text x="47.6" y="250.8">2</text>
<text x="47.6" y="247.2">3</text>
<text x="47.6" y="254.3">4</text>
<text x="47.6" y="257.8">5</text>
</g>
<g font-size="3.2" fill="#f00">
<text x="296" y="118.8" transform="rotate(-90 296 118.8)">8</text>
<text x="296" y="162.9" transform="rotate(-90 296 162.9)">8</text>
<text x="296" y="205.2" transform="rotate(-90 296 205.2)">8</text>
</g>
</svg>
